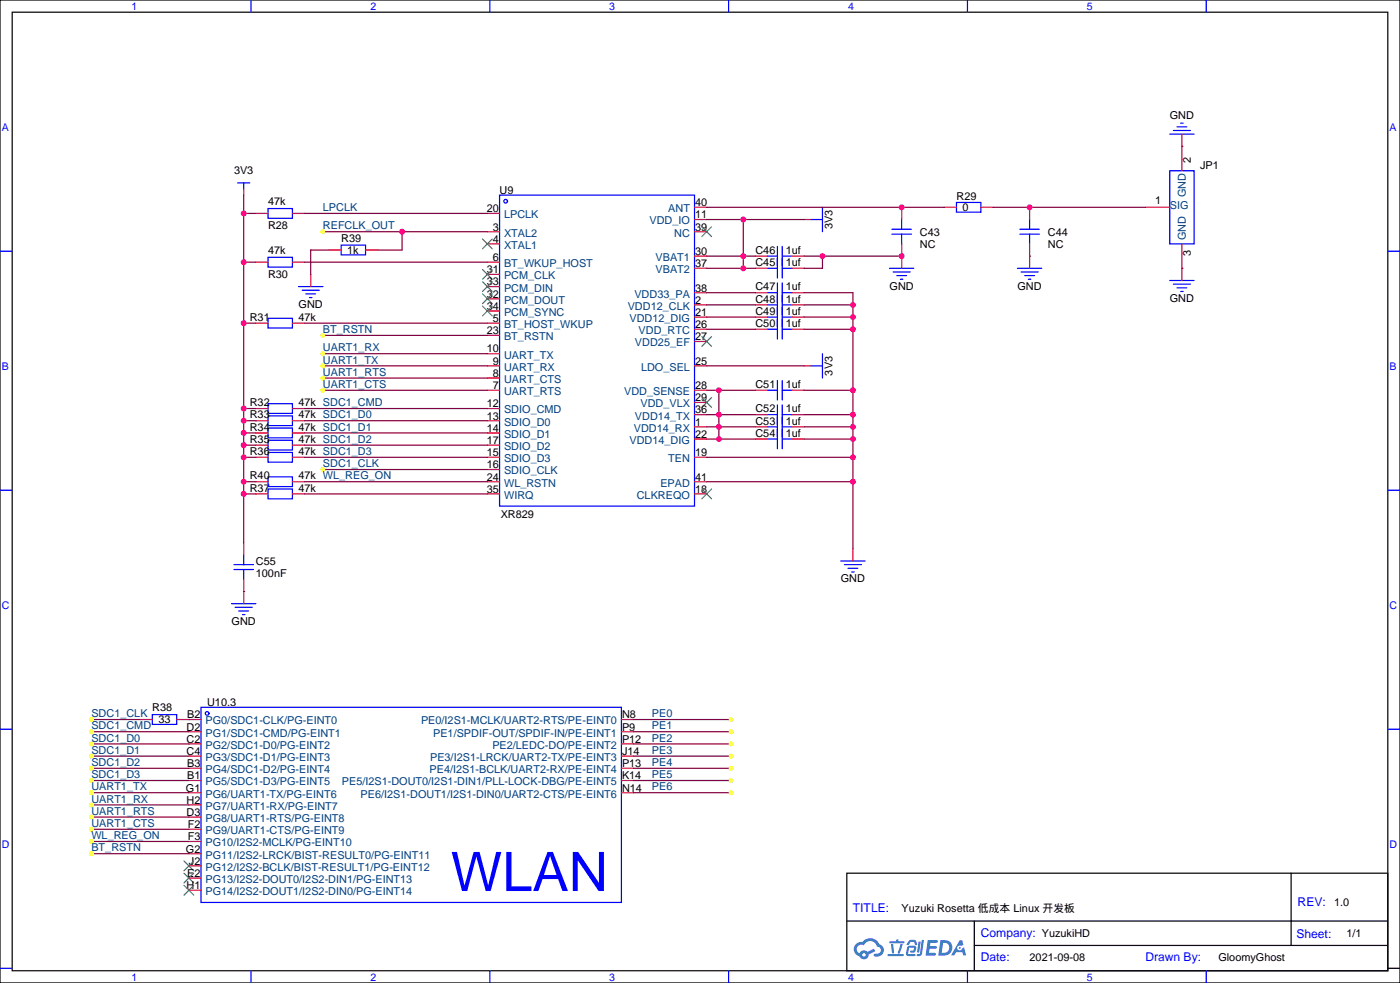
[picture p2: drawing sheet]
<svg xmlns="http://www.w3.org/2000/svg" width="405mm" height="284mm" viewBox="0 0 405 284" stroke-linecap="round" stroke-linejoin="round" font-family="sans-serif">
<path d="M0 0h405.3v284.3h-405.3zM3.5 3.5h398.3v277.3h-398.3zM245.2 252.6h156.6v28.2h-156.6zM373.8 252.6v20.9M245.2 266.4h156.5M282.1 273.5h119.6M282.1 266.4v14.1M401.8 280.1h3.5" fill="none" stroke="#000" stroke-width=".35"/>
<g fill="none" stroke="#00f" stroke-width=".35">
<path d="M72.7 0v3.5M141.8 0v3.5M211 0v3.5M280.1 0v3.5M349.2 0v3.5M0 72.7h3.5M401.8 72.7h3.5M0 141.8h3.5M401.8 141.8h3.5M0 211h3.5M401.8 211h3.5M0 280.1h3.5"/>
<path d="M72.7 280.8v3.5M141.8 280.8v3.5M211 280.8v3.5M280.1 280.8v3.5M349.2 280.8v3.5"/>
</g>
<g fill="#178fff">
<path d="M268.6 271.9h2.5l.4 .2-.1 .6h-2l-.1 1h1.6l.4 .3-.5 .4h-1.7l-.1 1.2 1.8 .1 .2 .3-.2 .4h-2.8z"/>
<path d="M277.9 272h.7l.3 1.3-.6 .3a.74 .74 0 0 0-1.1 .3 .74 .74 0 0 0 .5 1.1 .74 .74 0 0 0 .9-.7l.5-.3 .6 2.4h-.8l-.3-1h-1.8l-.5 1h-.9z"/>
<path d="M266 272.4h.6l-.4 2.9a.31 .31 0 0 1-.4 .3 .31 .31 0 0 1-.3-.3z"/>
<path d="M266.9 271.9h.6l-.5 3.9a.89 .89 0 0 1-.7 .8 .89 .89 0 0 1-.9-.3l1-.5z"/>
<path d="M263.2 272.1l.6-.2 1.2 .1 .6 1.3-.7 .1-.3-.9-1.1 .1a.95 .95 0 0 1-.9 .8l-.1-.2z"/>
<path d="M262.9 273.8l1.8-.2a1.04 1.04 0 0 1 .6 1.1 1.04 1.04 0 0 1-.9 .9h-.6a.29 .29 0 0 1-.3-.4 .29 .29 0 0 1 .3-.2l.7-.1 .2-.7h-1.5l-.3 1.7 1.9 .1a.29 .29 0 0 1 .3 .3 .29 .29 0 0 1-.3 .3h-2l-.4-.3 .2-2.1z"/>
<path d="M257 276h4.4a.3 .3 0 0 1 .3 .3 .3 .3 0 0 1-.3 .3h-4.3z"/>
<path d="M260.7 273.1h.7l-.5 1.6a1.02 1.02 0 0 1-.7 1.2l-.3-.3z"/>
<path d="M258 273.1h.6l.2 2.4-.2 .3-.3-.2z"/>
<path d="M257.5 272.3h1.9l.2-.5h.5v.5h1.5a.29 .29 0 0 1 .3 .3 .29 .29 0 0 1-.3 .3h-4z"/>
<path d="M272.3 271.9l-.7 4.5h1.5a2.27 2.27 0 0 0 2.6-2.3 2.27 2.27 0 0 0-2.7-2.2zM273.1 272.7a1.5 1.5 0 0 1 1.8 1.6 1.5 1.5 0 0 1-2 1.3h-.3z"/>
<path d="M247.8 273.1a2.09 2.09 0 0 0 1 3.5 1.37 1.37 0 0 0 1.6 .9 1.37 1.37 0 0 0 1.1-1.4l1.9-1-.4-.7-1.8 1a1.4 1.4 0 0 0-2.3 .4 1.32 1.32 0 0 1-.7-1.9 1.32 1.32 0 0 1 1.9-.4 2.02 2.02 0 0 1 2.1-1.3 2.02 2.02 0 0 1 1.8 1.6 1.09 1.09 0 0 1 1 1.4 1.09 1.09 0 0 1-1.5 .7 .41 .41 0 0 0-.5 .3 .41 .41 0 0 0 .3 .5 1.89 1.89 0 0 0 2.5-1.2 1.89 1.89 0 0 0-1.2-2.4 2.98 2.98 0 0 0-5-.6l-1 .1zM249.6 276.2a.55 .55 0 0 1 1.1 0 .55 .55 0 0 1-1.1 0z"/>
<circle cx="277.9" cy="274.2" r=".28"/>
</g>
<g fill="none" stroke="#00f" stroke-width=".35">
<path d="M338.7 38.8h7M339.7 37.7h5M340.8 36.7h2.8M341.8 35.6h.7M68.8 52.9h3.5M70.6 52.9v1.8M144.6 56.4h56.5v90h-56.5zM238.1 60v7M276.9 58.6h7.1v2.8h-7.1zM338.7 49.4h7v21.2h-7zM77.6 60.3h7.1v2.8h-7.1zM77.6 74.4h7.1v2.9h-7.1z"/>
<path d="M98.8 70.9h7v2.8h-7zM222.2 77.6h2.9M222.2 74.1h2.9M225.1 71.3v9.1M226.5 77.6h2.8M226.5 71.3v9.1M226.5 74.1h2.8M234.6 63.5h3.5M257.5 77.6h7.1M258.2 66.3h5.7M258.2 67.7h5.7M258.6 78.7h4.9"/>
<path d="M259.6 79.7h2.9M261.1 63.5v2.8M261.1 67.7v2.9M294.6 77.6h7M295.3 66.3h5.6M295.3 67.7h5.6M295.6 78.7h5M296.7 79.7h2.8M298.1 63.5v2.8M298.1 67.7v2.9M77.6 92.1h7.1v2.8h-7.1zM86.4 82.9h7.1"/>
<path d="M87.5 84h4.9M88.5 85h2.9M89.6 86.1h.7M222.2 84.7h2.9M222.2 88.2h2.9M222.2 91.7h2.9M222.2 95.3h2.9M225.1 81.8v16.3M226.5 81.8v16.3M226.5 84.7h2.8M226.5 88.2h2.8M226.5 91.7h2.8"/>
<path d="M226.5 95.3h2.8M260.7 80.8h.7M297.7 80.8h.7M338.7 81.1h7M339.7 82.2h5M340.8 83.3h2.8M341.8 84.3h.7M77.6 116.8h7.1v2.8h-7.1zM222.2 112.9h2.9M222.2 119.9h2.9M225.1 110.1v5.6M225.1 117.1v12.7"/>
<path d="M226.5 110.1v5.6M226.5 117.1v12.7M226.5 112.9h2.8M226.5 119.9h2.8M234.6 105.8h3.5M238.1 102.3v7.1M77.6 120.3h7.1v2.8h-7.1zM77.6 123.8h7.1v2.8h-7.1zM77.6 127.4h7.1v2.8h-7.1zM77.6 130.9h7.1v2.8h-7.1zM77.6 137.9h7.1v2.9h-7.1zM222.2 123.5h2.9"/>
<path d="M222.2 127h2.9M226.5 123.5h2.8M226.5 127h2.8M77.6 141.5h7.1v2.8h-7.1zM67 174.6h7.1M67.7 163.3h5.7M67.7 164.7h5.7M68.1 175.7h4.9M69.1 176.7h2.9M70.2 177.8h.7M70.6 160.5v2.8M70.6 164.7v2.9"/>
<path d="M243.4 162.3h7.1M244.5 163.3h4.9M245.5 164.4h2.9M246.6 165.5h.7M44.1 206.7h7.1v2.8h-7.1zM58.2 204.6h121.7v56.5h-121.7z"/>
<circle cx="146.4" cy="58.2" r=".53"/>
<circle cx="60" cy="206.4" r=".53"/>
</g>
<g fill="none" stroke="#f00" stroke-width=".35">
<path d="M342.2 38.8v10.6M70.6 54.7v1.7M201.1 60h3.5M261.1 60v3.5M273.4 60h3.5M284 60h3.5M298.1 60v3.5M331.6 60h7.1M74.1 75.8h3.5M74.1 61.7h3.5M84.7 75.8h3.5M84.7 61.7h3.5"/>
<path d="M90 79.4v3.5M95.2 72.3h3.6M105.8 72.3h3.6M141.1 67h3.5M141.1 70.6h3.5M141.1 75.8h3.5M141.1 61.7h3.5M141.1 79.4h3.5M201.1 67h3.5M201.1 63.5h3.5M201.1 74.1h3.5M201.1 77.6h3.5"/>
<path d="M218.7 74.1h3.5M218.7 77.6h3.5M229.3 74.1h3.5M229.3 77.6h3.5M232.8 63.5h1.8M261.1 70.6v7M298.1 70.6v7M342.2 70.6v10.5M74.1 93.5h3.5M84.7 93.5h3.5M141.1 93.5h3.5M141.1 97h3.5"/>
<path d="M141.1 86.4h3.5M141.1 82.9h3.5M141.1 90h3.5M201.1 88.2h3.5M201.1 91.7h3.5M201.1 95.3h3.5M201.1 98.8h3.5M201.1 84.7h3.5M218.7 88.2h3.5M218.7 91.7h3.5M218.7 95.3h3.5M218.7 84.7h3.5"/>
<path d="M229.3 88.2h3.5M229.3 91.7h3.5M229.3 95.3h3.5M229.3 84.7h3.5M74.1 118.2h3.5M84.7 118.2h3.5M141.1 112.9h3.5M141.1 109.4h3.5M141.1 105.8h3.5M141.1 102.3h3.5M141.1 118.2h3.5M201.1 112.9h3.5"/>
<path d="M201.1 105.8h3.5M201.1 116.4h3.5M201.1 119.9h3.5M218.7 112.9h3.5M218.7 119.9h3.5M229.3 112.9h3.5M229.3 119.9h3.5M232.8 105.8h1.8M74.1 121.7h3.5M74.1 125.2h3.5M74.1 132.3h3.5M74.1 128.8h3.5"/>
<path d="M74.1 139.3h3.5M84.7 121.7h3.5M84.7 125.2h3.5M84.7 132.3h3.5M84.7 128.8h3.5M84.7 139.3h3.5M141.1 121.7h3.5M141.1 125.2h3.5M141.1 132.3h3.5M141.1 135.8h3.5M141.1 128.8h3.5M141.1 139.3h3.5"/>
<path d="M201.1 123.5h3.5M201.1 132.3h3.5M201.1 127h3.5M201.1 139.3h3.5M218.7 123.5h3.5M218.7 127h3.5M229.3 123.5h3.5M229.3 127h3.5M70.6 157v3.5M74.1 142.9h3.5M84.7 142.9h3.5M141.1 142.9h3.5"/>
<path d="M201.1 142.9h3.5M246.9 158.8v3.5M70.6 167.6v7M40.6 208.1h3.5M51.2 208.1h7M54.7 211.7h3.5M54.7 215.2h3.5M54.7 218.7h3.5M179.9 211.7h3.5M179.9 215.2h3.5M179.9 218.7h3.5M179.9 208.1h3.5"/>
<path d="M54.7 222.3h3.5M54.7 225.8h3.5M54.7 229.3h3.5M54.7 232.8h3.5M54.7 236.4h3.5M54.7 239.9h3.5M179.9 222.3h3.5M179.9 225.8h3.5M179.9 229.3h3.5M54.7 243.4h3.5M54.7 246.9h3.5M54.7 250.5h3.5"/>
<path d="M54.7 254h3.5M54.7 257.5h3.5"/>
</g>
<g fill="none" stroke="#3c3" stroke-width=".35">
<path d="M139.7 69.1l2.8 2.9M139.7 78l2.8 2.8M142.5 69.1l-2.8 2.9M142.5 78l-2.8 2.8M203.2 65.6l2.8 2.8M206 65.6l-2.8 2.8M139.7 85l2.8 2.8M139.7 81.5l2.8 2.8M139.7 88.5l2.8 2.9M142.5 85l-2.8 2.8M142.5 81.5l-2.8 2.8M142.5 88.5l-2.8 2.9"/>
<path d="M203.2 97.4l2.8 2.8M206 97.4l-2.8 2.8M203.2 115l2.8 2.8M206 115l-2.8 2.8M203.2 141.5l2.8 2.8M206 141.5l-2.8 2.8M53.3 249.1l2.8 2.8M53.3 252.6l2.8 2.8M53.3 256.1l2.8 2.8M56.1 249.1l-2.8 2.8M56.1 252.6l-2.8 2.8M56.1 256.1l-2.8 2.8"/>
</g>
<path d="M88.2 61.7h52.9M93.5 97h47.6M88.2 118.2h52.9M93.5 102.3h47.6M93.5 105.8h47.6M93.5 109.4h47.6M93.5 112.9h47.6M93.5 135.8h47.6" fill="none" stroke="#800040" stroke-width=".35"/>
<circle cx="298.1" cy="74.1" r=".18" fill="#800040"/>
<path d="M204.6 60h68.8M287.5 60h44.1" fill="none" stroke="#800040" stroke-width=".35"/>
<g fill="#800040">
<circle cx="342.2" cy="77.6" r=".18"/>
<circle cx="342.2" cy="42.3" r=".18"/>
</g>
<path d="M204.6 77.6h14.1M204.6 74.1h14.1M204.6 63.5h28.2M215.2 63.5v14.1M232.8 74.1h28.3M238.1 74.1v3.5h-5.3M204.6 91.7h14.1M204.6 88.2h14.1M204.6 84.7h14.1M204.6 105.8h28.2" fill="none" stroke="#800040" stroke-width=".35"/>
<circle cx="70.6" cy="171.1" r=".18" fill="#800040"/>
<g fill="none" stroke="#800040" stroke-width=".35">
<path d="M26.5 211.7h28.2M26.5 215.2h28.2M26.5 218.7h28.2M183.4 211.7h28.3M183.4 215.2h28.3M183.4 218.7h28.3M183.4 208.1h28.3M26.5 222.3h28.2M26.5 225.8h28.2M26.5 229.3h28.2M26.5 232.8h28.2M26.5 236.4h28.2"/>
<path d="M26.5 239.9h28.2M183.4 222.3h28.3M183.4 225.8h28.3M183.4 229.3h28.3M26.5 243.4h28.2"/>
</g>
<circle cx="54.7" cy="208.1" r=".18" fill="#800040"/>
<g fill="none" stroke="#800040" stroke-width=".35">
<path d="M70.6 56.4v100.6M70.6 75.8h3.5M70.6 61.7h3.5M88.2 75.8h52.9M93.5 67h47.6M95.2 72.3h-5.2v7.1M116.4 67v5.3h-7M70.6 93.5h3.5M88.2 93.5h52.9M204.6 95.3h14.1M232.8 95.3h14.1M232.8 84.7h14.1v74.1"/>
<path d="M232.8 88.2h14.1M232.8 91.7h14.1M70.6 118.2h3.5M204.6 119.9h14.1M204.6 112.9h14.1M208.1 112.9v14.1M232.8 119.9h14.1M232.8 112.9h14.1M70.6 121.7h3.5M70.6 132.3h3.5M70.6 128.8h3.5M70.6 125.2h3.5"/>
<path d="M70.6 139.3h3.5M88.2 121.7h52.9M88.2 132.3h52.9M88.2 128.8h52.9M88.2 125.2h52.9M88.2 139.3h52.9M204.6 132.3h42.3M204.6 123.5h14.1M204.6 127h14.1M204.6 139.3h42.3M232.8 123.5h14.1M232.8 127h14.1"/>
<path d="M70.6 142.9h3.5M88.2 142.9h52.9M26.5 208.1h14.1M26.5 246.9h28.2"/>
</g>
<g fill="#f0f">
<circle cx="261.1" cy="60" r=".88"/>
<circle cx="298.1" cy="60" r=".88"/>
<circle cx="215.2" cy="77.6" r=".88"/>
<circle cx="215.2" cy="74.1" r=".88"/>
<circle cx="215.2" cy="63.5" r=".88"/>
<circle cx="261.1" cy="74.1" r=".88"/>
<circle cx="238.1" cy="74.1" r=".88"/>
<circle cx="208.1" cy="119.9" r=".88"/>
<circle cx="208.1" cy="123.5" r=".88"/>
<circle cx="208.1" cy="127" r=".88"/>
<circle cx="208.1" cy="112.9" r=".88"/>
<circle cx="246.9" cy="88.2" r=".88"/>
<circle cx="246.9" cy="91.7" r=".88"/>
<circle cx="246.9" cy="95.2" r=".88"/>
<circle cx="246.9" cy="139.3" r=".88"/>
<circle cx="246.9" cy="132.3" r=".88"/>
<circle cx="246.9" cy="123.5" r=".88"/>
<circle cx="246.9" cy="112.9" r=".88"/>
<circle cx="246.9" cy="119.9" r=".88"/>
<circle cx="246.9" cy="127" r=".88"/>
<circle cx="116.4" cy="67" r=".88"/>
<circle cx="70.6" cy="142.9" r=".88"/>
<circle cx="70.6" cy="93.5" r=".88"/>
<circle cx="70.6" cy="75.8" r=".88"/>
<circle cx="70.6" cy="61.7" r=".88"/>
<circle cx="70.6" cy="118.2" r=".88"/>
<circle cx="70.6" cy="121.7" r=".88"/>
<circle cx="70.6" cy="125.2" r=".88"/>
<circle cx="70.6" cy="132.3" r=".88"/>
<circle cx="70.6" cy="128.8" r=".88"/>
<circle cx="70.6" cy="139.3" r=".88"/>
</g>
<g fill="#ff0">
<circle cx="93.5" cy="102.3" r=".71"/>
<circle cx="93.5" cy="105.8" r=".71"/>
<circle cx="93.5" cy="109.4" r=".71"/>
<circle cx="93.5" cy="112.9" r=".71"/>
<circle cx="93.5" cy="97" r=".71"/>
<circle cx="93.5" cy="135.8" r=".71"/>
<circle cx="26.5" cy="211.7" r=".71"/>
<circle cx="26.5" cy="215.2" r=".71"/>
<circle cx="26.5" cy="218.7" r=".71"/>
<circle cx="26.5" cy="222.3" r=".71"/>
<circle cx="26.5" cy="225.8" r=".71"/>
<circle cx="26.5" cy="229.3" r=".71"/>
<circle cx="26.5" cy="232.8" r=".71"/>
<circle cx="26.5" cy="236.4" r=".71"/>
<circle cx="26.5" cy="239.9" r=".71"/>
<circle cx="26.5" cy="243.4" r=".71"/>
<circle cx="211.7" cy="208.1" r=".71"/>
<circle cx="211.7" cy="211.7" r=".71"/>
<circle cx="211.7" cy="215.2" r=".71"/>
<circle cx="211.7" cy="218.7" r=".71"/>
<circle cx="211.7" cy="222.3" r=".71"/>
<circle cx="211.7" cy="225.8" r=".71"/>
<circle cx="211.7" cy="229.3" r=".71"/>
<circle cx="26.5" cy="208.1" r=".71"/>
<circle cx="26.5" cy="246.9" r=".71"/>
<circle cx="93.5" cy="67" r=".71"/>
</g>
<text font-size="15.7" fill="#00f" x="130.5" y="257.8">WLAN</text>
<g font-size="3.5" fill="#00f">
<text x="246.9" y="263.8">TITLE:</text>
<text x="375.7" y="262.1">REV:</text>
<text x="284" y="270.9">Company: YuzukiHD</text>
<text x="375.4" y="271.3">Sheet:</text>
<text x="284" y="278">Date:</text>
<text x="331.6" y="278">Drawn By:</text>
</g>
<g font-size="3.1" fill="#00f">
<text x="38.1" y="2.8">1</text>
<text x="107.2" y="2.8">2</text>
<text x="176.4" y="2.8">3</text>
<text x="245.5" y="2.8">4</text>
<text x="314.7" y="2.8">5</text>
<text x=".5" y="37.9">A</text>
<text x="402.3" y="37.9">A</text>
<text x=".5" y="107.1">B</text>
<text x="402.3" y="107.1">B</text>
<text x=".5" y="176.2">C</text>
<text x="402.3" y="176.2">C</text>
<text x=".5" y="245.4">D</text>
<text x="402.3" y="245.4">D</text>
<text x="38.1" y="283.6">1</text>
<text x="107.2" y="283.6">2</text>
<text x="176.4" y="283.6">3</text>
<text x="245.5" y="283.6">4</text>
<text x="314.7" y="283.6">5</text>
</g>
<g font-size="3.1">
<text x="338.7" y="34.4">GND</text>
<text x="344.7" y="47.2" transform="rotate(-90 344.7 47.2)">2</text>
<text x="67.8" y="50.3">3V3</text>
<text x="347.5" y="48.8">JP1</text>
<text x="77.6" y="59.3">47k</text>
<text x="144.6" y="56.1">U9</text>
<text x="201.3" y="59.6">40</text>
<text x="276.9" y="57.9">R29</text>
<text x="334.5" y="59">1</text>
<text x="141" y="61.4">20</text>
<text x="201.3" y="63.2">11</text>
<text x="278.7" y="61.1">0</text>
<text x="77.6" y="66.4">R28</text>
<text x="98.8" y="69.9">R39</text>
<text x="142.7" y="66.7">3</text>
<text x="142.7" y="70.2">4</text>
<text x="201.3" y="66.7">39</text>
<text x="241" y="66.3" transform="rotate(-90 241 66.3)">3V3</text>
<text x="266.3" y="68.1">C43</text>
<text x="266.3" y="71.7">NC</text>
<text x="303.4" y="68.1">C44</text>
<text x="303.4" y="71.7">NC</text>
<text x="77.6" y="73.4">47k</text>
<text x="100.5" y="73.4">1k</text>
<text x="142.7" y="75.5">6</text>
<text x="201.3" y="73.7">30</text>
<text x="201.3" y="77.3">37</text>
<text x="218.7" y="77">C45</text>
<text x="218.7" y="73.4">C46</text>
<text x="227.5" y="77">1uf</text>
<text x="227.5" y="73.4">1uf</text>
<text x="344.7" y="74.1" transform="rotate(-90 344.7 74.1)">3</text>
<text x="77.6" y="80.5">R30</text>
<text x="141" y="79">31</text>
<text x="141" y="82.6">33</text>
<text x="257.6" y="83.8">GND</text>
<text x="294.6" y="83.8">GND</text>
<text x="86.5" y="89.1">GND</text>
<text x="141" y="86.1">32</text>
<text x="141" y="89.6">34</text>
<text x="201.3" y="87.9">2</text>
<text x="201.3" y="84.3">38</text>
<text x="218.7" y="84">C47</text>
<text x="218.7" y="87.5">C48</text>
<text x="227.5" y="84">1uf</text>
<text x="227.5" y="87.5">1uf</text>
<text x="338.7" y="87.3">GND</text>
<text x="72.3" y="92.8">R31</text>
<text x="86.4" y="92.8">47k</text>
<text x="142.7" y="93.1">5</text>
<text x="201.3" y="91.4">21</text>
<text x="201.3" y="94.9">26</text>
<text x="218.7" y="91.1">C49</text>
<text x="218.7" y="94.6">C50</text>
<text x="227.5" y="91.1">1uf</text>
<text x="227.5" y="94.6">1uf</text>
<text x="141" y="102">10</text>
<text x="141" y="96.7">23</text>
<text x="201.3" y="98.4">27</text>
<text x="142.7" y="105.5">9</text>
<text x="201.3" y="105.5">25</text>
<text x="142.7" y="112.6">7</text>
<text x="142.7" y="109">8</text>
<text x="201.3" y="112.6">28</text>
<text x="218.7" y="112.2">C51</text>
<text x="227.5" y="112.2">1uf</text>
<text x="241" y="108.6" transform="rotate(-90 241 108.6)">3V3</text>
<text x="72.3" y="117.5">R32</text>
<text x="86.4" y="117.5">47k SDC1_CMD</text>
<text x="141" y="117.8">12</text>
<text x="201.3" y="116.1">29</text>
<text x="201.3" y="119.6">36</text>
<text x="218.7" y="119.3">C52</text>
<text x="227.5" y="119.3">1uf</text>
<text x="72.3" y="121">R33</text>
<text x="72.3" y="124.6">R34</text>
<text x="86.4" y="121">47k SDC1_D0</text>
<text x="86.4" y="124.6">47k SDC1_D1</text>
<text x="141" y="121.4">13</text>
<text x="141" y="124.9">14</text>
<text x="201.3" y="123.1">1</text>
<text x="218.7" y="122.8">C53</text>
<text x="227.5" y="122.8">1uf</text>
<text x="72.3" y="128.1">R35</text>
<text x="72.3" y="131.6">R36</text>
<text x="86.4" y="128.1">47k SDC1_D2</text>
<text x="86.4" y="131.6">47k SDC1_D3</text>
<text x="141" y="132">15</text>
<text x="141" y="128.4">17</text>
<text x="201.3" y="132">19</text>
<text x="201.3" y="126.7">22</text>
<text x="218.7" y="126.3">C54</text>
<text x="227.5" y="126.3">1uf</text>
<text x="141" y="135.5">16</text>
<text x="72.3" y="142.2">R37</text>
<text x="72.3" y="138.7">R40</text>
<text x="86.4" y="142.2">47k</text>
<text x="86.4" y="138.7">47k WL_REG_ON</text>
<text x="141" y="139">24</text>
<text x="141" y="142.5">35</text>
<text x="201.3" y="142.5">18</text>
<text x="201.3" y="139">41</text>
<text x="145" y="150">XR829</text>
<text x="74.1" y="163.4">C55</text>
<text x="74.1" y="166.9">100nF</text>
<text x="243.4" y="168.5">GND</text>
<text x="67.1" y="180.8">GND</text>
<text x="44.1" y="205.7">R38</text>
<text x="45.9" y="209.2">33</text>
<text x="54.2" y="207.8">B2</text>
<text x="60" y="204.1">U10.3</text>
<text x="180.1" y="207.8">N8</text>
<text x="54" y="211.3">D2</text>
<text x="54" y="214.9">C2</text>
<text x="180.1" y="211.3">P9</text>
<text x="180.1" y="214.9">P12</text>
<text x="54" y="218.4">C4</text>
<text x="54.2" y="221.9">B3</text>
<text x="180.1" y="218.4">J14</text>
<text x="180.1" y="221.9">P13</text>
<text x="54.2" y="225.4">B1</text>
<text x="180.1" y="225.4">K14</text>
<text x="53.8" y="229">G1</text>
<text x="54" y="232.5">H2</text>
<text x="180.1" y="229">N14</text>
<text x="54" y="236">D3</text>
<text x="54.4" y="239.6">F2</text>
<text x="54.4" y="243.1">F3</text>
<text x="53.8" y="246.6">G2</text>
<text x="54.7" y="250.1">J2</text>
<text x="54" y="257.2">H1</text>
<text x="54.2" y="253.7">E2</text>
<text x="261.1" y="263.9">Yuzuki Rosetta 低成本 Linux 开发板</text>
<text x="386.3" y="262.2">1.0</text>
<text x="389.8" y="271">1/1</text>
<text x="298.1" y="278">2021-09-08</text>
<text x="352.8" y="278">GloomyGhost</text>
</g>
<g font-size="3.1" fill="#004080">
<text x="343.3" y="57.1" transform="rotate(-90 343.3 57.1)">GND</text>
<text x="93.5" y="61.1">LPCLK</text>
<text x="145.9" y="63.2">LPCLK</text>
<text x="188.1" y="64.9">VDD_IO</text>
<text x="193.5" y="61.4">ANT</text>
<text x="338.7" y="60.4">SIG</text>
<text x="93.5" y="66.4">REFCLK_OUT</text>
<text x="145.9" y="68.5">XTAL2</text>
<text x="145.9" y="72">XTAL1</text>
<text x="195.2" y="68.5">NC</text>
<text x="343.3" y="69.5" transform="rotate(-90 343.3 69.5)">GND</text>
<text x="145.9" y="77.3">BT_WKUP_HOST</text>
<text x="189.8" y="75.5">VBAT1</text>
<text x="145.9" y="80.8">PCM_CLK</text>
<text x="189.8" y="79">VBAT2</text>
<text x="145.9" y="87.9">PCM_DOUT</text>
<text x="145.9" y="84.3">PCM_DIN</text>
<text x="181.7" y="89.6">VDD12_CLK</text>
<text x="183.7" y="86.1">VDD33_PA</text>
<text x="145.9" y="94.9">BT_HOST_WKUP</text>
<text x="145.9" y="91.4">PCM_SYNC</text>
<text x="182.3" y="93.1">VDD12_DIG</text>
<text x="93.5" y="101.6">UART1_RX</text>
<text x="93.5" y="96.4">BT_RSTN</text>
<text x="145.9" y="98.4">BT_RSTN</text>
<text x="183.9" y="100.2">VDD25_EF</text>
<text x="184.9" y="96.7">VDD_RTC</text>
<text x="93.5" y="105.2">UART1_TX</text>
<text x="145.9" y="107.3">UART_RX</text>
<text x="145.9" y="103.7">UART_TX</text>
<text x="185.6" y="107.3">LDO_SEL</text>
<text x="93.5" y="108.7">UART1_RTS</text>
<text x="93.5" y="112.2">UART1_CTS</text>
<text x="145.9" y="110.8">UART_CTS</text>
<text x="145.9" y="114.3">UART_RTS</text>
<text x="145.9" y="119.6">SDIO_CMD</text>
<text x="180.7" y="114.3">VDD_SENSE</text>
<text x="185.4" y="117.8">VDD_VLX</text>
<text x="145.9" y="123.1">SDIO_D0</text>
<text x="183.5" y="124.9">VDD14_RX</text>
<text x="183.9" y="121.4">VDD14_TX</text>
<text x="145.9" y="126.7">SDIO_D1</text>
<text x="145.9" y="130.2">SDIO_D2</text>
<text x="182.3" y="128.4">VDD14_DIG</text>
<text x="93.5" y="135.2">SDC1_CLK</text>
<text x="145.9" y="133.7">SDIO_D3</text>
<text x="145.9" y="137.2">SDIO_CLK</text>
<text x="193.5" y="133.7">TEN</text>
<text x="145.9" y="140.8">WL_RSTN</text>
<text x="191.2" y="140.8">EPAD</text>
<text x="145.9" y="144.3">WIRQ</text>
<text x="184.4" y="144.3">CLKREQO</text>
<text x="26.5" y="207.5">SDC1_CLK</text>
<text x="59.5" y="209.6">PG0/SDC1-CLK/PG-EINT0</text>
<text x="121.9" y="209.6">PE0/I2S1-MCLK/UART2-RTS/PE-EINT0</text>
<text x="188.7" y="207.5">PE0</text>
<text x="26.5" y="211">SDC1_CMD</text>
<text x="26.5" y="214.5">SDC1_D0</text>
<text x="59.5" y="213.1">PG1/SDC1-CMD/PG-EINT1</text>
<text x="125.4" y="213.1">PE1/SPDIF-OUT/SPDIF-IN/PE-EINT1</text>
<text x="188.7" y="211">PE1</text>
<text x="188.7" y="214.5">PE2</text>
<text x="26.5" y="218.1">SDC1_D1</text>
<text x="26.5" y="221.6">SDC1_D2</text>
<text x="59.5" y="216.6">PG2/SDC1-D0/PG-EINT2</text>
<text x="59.5" y="220.1">PG3/SDC1-D1/PG-EINT3</text>
<text x="124.5" y="220.1">PE3/I2S1-LRCK/UART2-TX/PE-EINT3</text>
<text x="142.6" y="216.6">PE2/LEDC-DO/PE-EINT2</text>
<text x="188.7" y="218.1">PE3</text>
<text x="188.7" y="221.6">PE4</text>
<text x="26.5" y="225.1">SDC1_D3</text>
<text x="59.5" y="223.7">PG4/SDC1-D2/PG-EINT4</text>
<text x="59.5" y="227.2">PG5/SDC1-D3/PG-EINT5</text>
<text x="99" y="227.2">PE5/I2S1-DOUT0/I2S1-DIN1/PLL-LOCK-DBG/PE-EINT5</text>
<text x="124.4" y="223.7">PE4/I2S1-BCLK/UART2-RX/PE-EINT4</text>
<text x="188.7" y="225.1">PE5</text>
<text x="26.5" y="228.6">UART1_TX</text>
<text x="26.5" y="232.2">UART1_RX</text>
<text x="59.5" y="230.7">PG6/UART1-TX/PG-EINT6</text>
<text x="104.4" y="230.7">PE6/I2S1-DOUT1/I2S1-DIN0/UART2-CTS/PE-EINT6</text>
<text x="188.7" y="228.6">PE6</text>
<text x="26.5" y="235.7">UART1_RTS</text>
<text x="26.5" y="239.2">UART1_CTS</text>
<text x="59.5" y="234.3">PG7/UART1-RX/PG-EINT7</text>
<text x="59.5" y="237.8">PG8/UART1-RTS/PG-EINT8</text>
<text x="26.5" y="242.8">WL_REG_ON</text>
<text x="59.5" y="241.3">PG9/UART1-CTS/PG-EINT9</text>
<text x="59.5" y="244.8">PG10/I2S2-MCLK/PG-EINT10</text>
<text x="26.5" y="246.3">BT_RSTN</text>
<text x="59.5" y="248.4">PG11/I2S2-LRCK/BIST-RESULT0/PG-EINT11</text>
<text x="59.5" y="251.9">PG12/I2S2-BCLK/BIST-RESULT1/PG-EINT12</text>
<text x="59.5" y="255.4">PG13/I2S2-DOUT0/I2S2-DIN1/PG-EINT13</text>
<text x="59.5" y="259">PG14/I2S2-DOUT1/I2S2-DIN0/PG-EINT14</text>
</g>
</svg>
